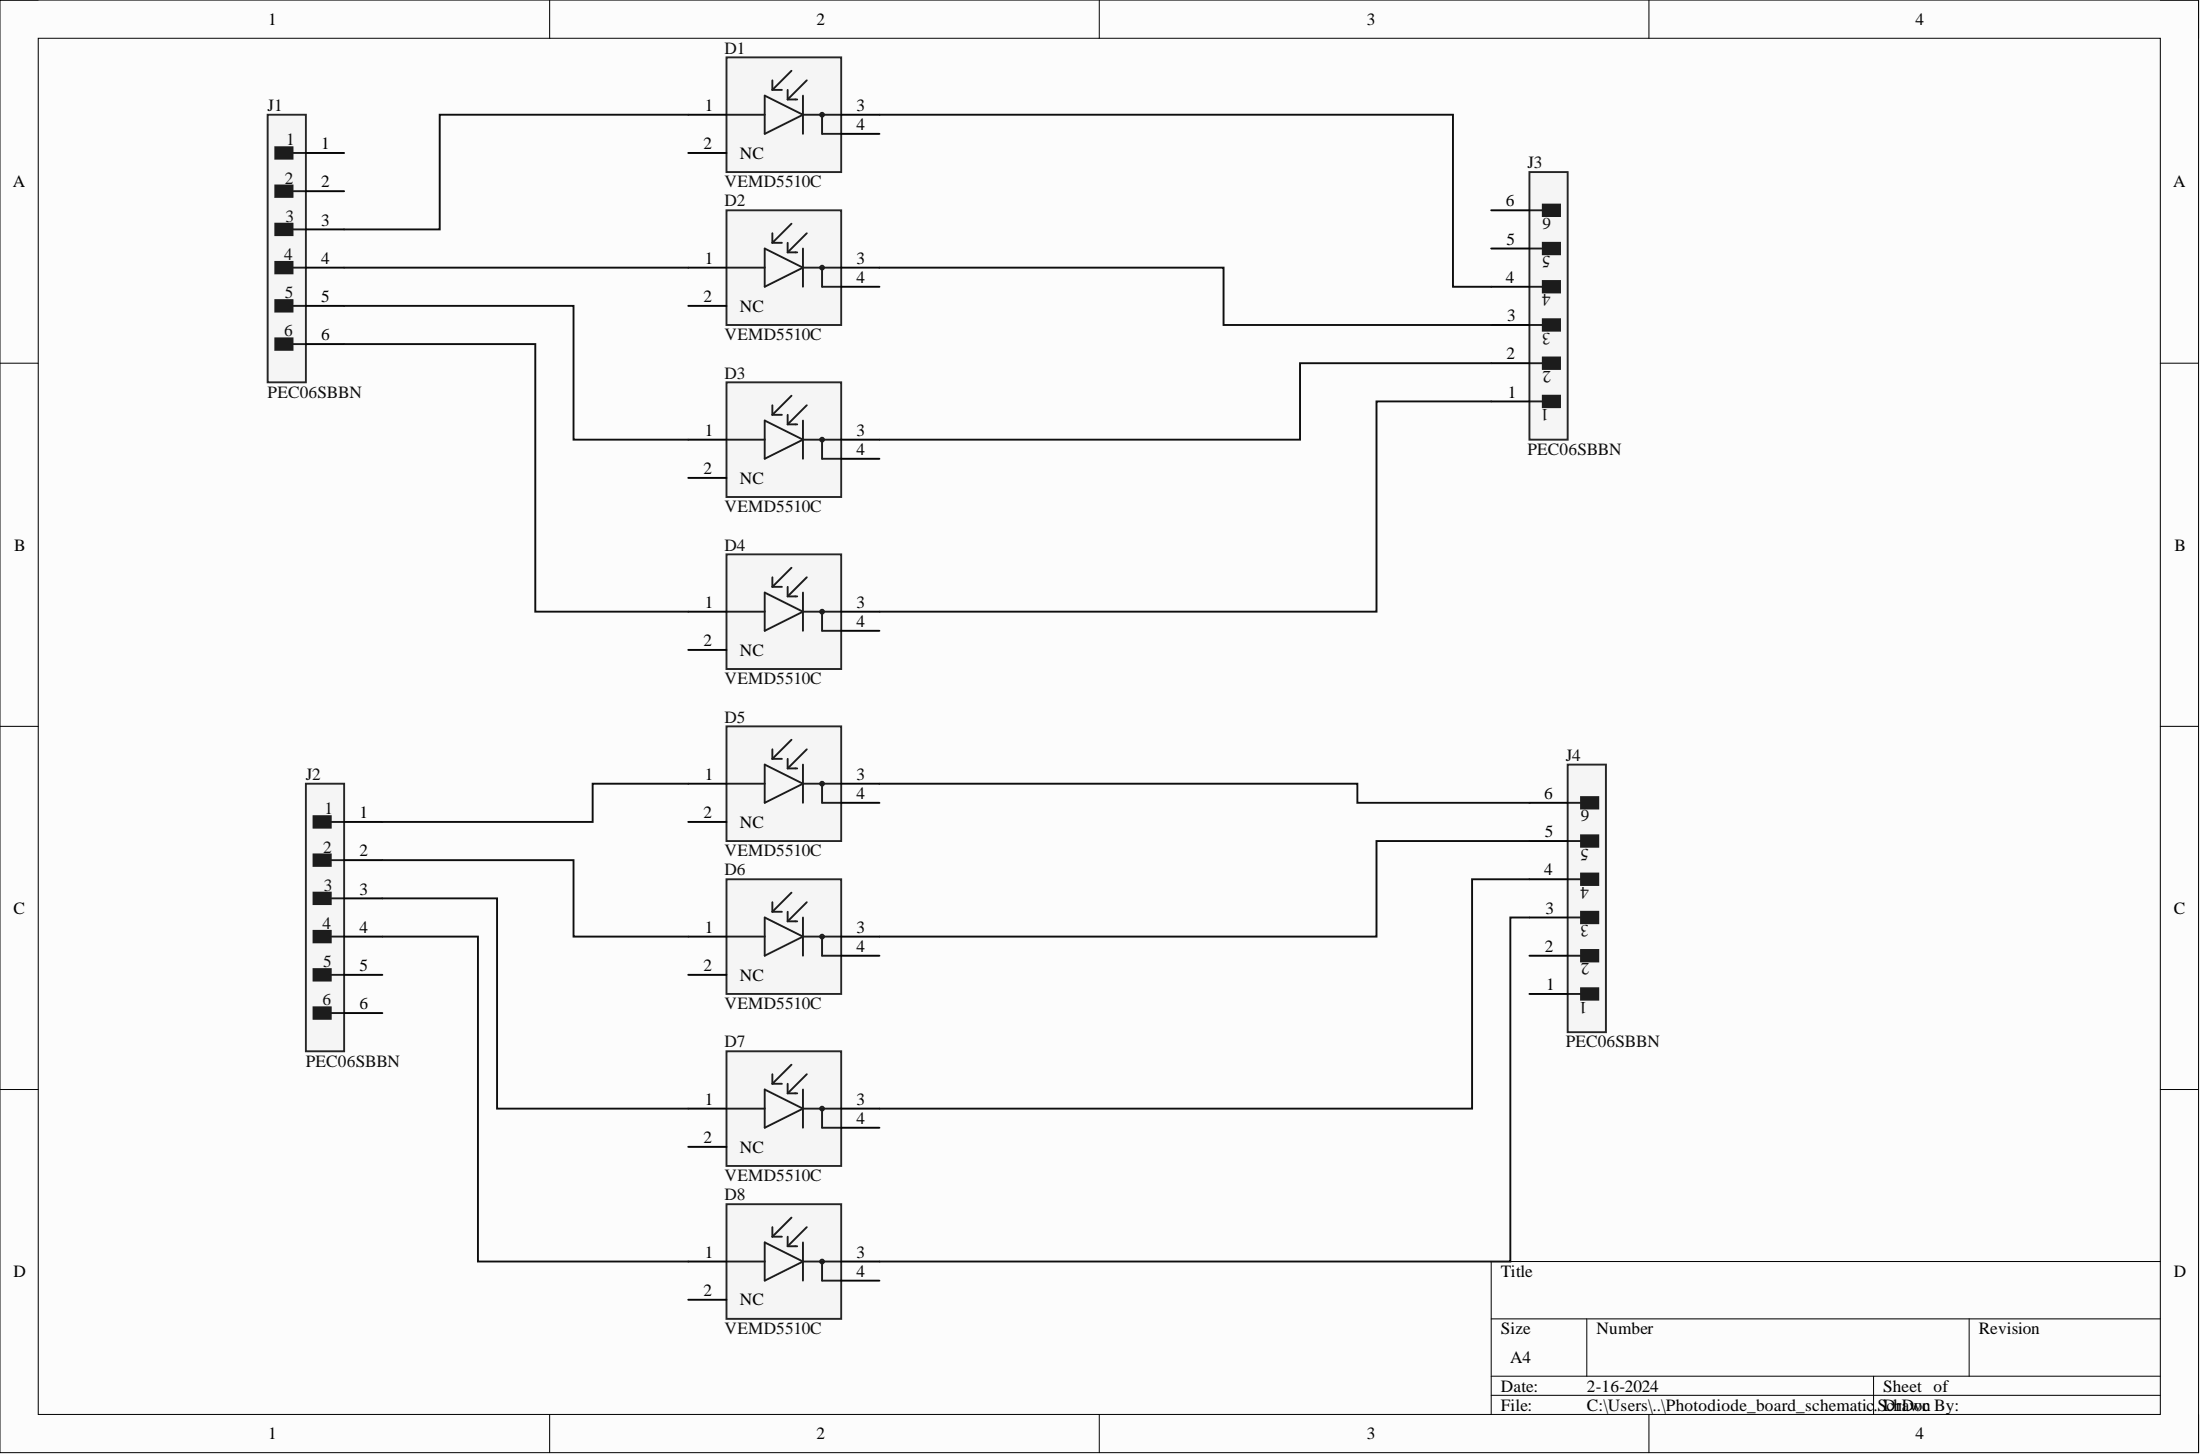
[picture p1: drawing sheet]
<svg xmlns="http://www.w3.org/2000/svg" width="292mm" height="193mm" viewBox="0 0 292 193" stroke-linecap="round" stroke-linejoin="round" font-family="sans-serif">
<path d="M0 0h291.9v192.8h-291.9z" fill-rule="evenodd" fill="#fcfcfc"/>
<path d="M0 0h291.9v192.8h-291.9z" fill="none" stroke="#000" stroke-width=".13"/>
<path d="M5.1 5.1h281.7v182.6h-281.7z" fill-rule="evenodd" fill="#fcfcfc"/>
<g fill="none" stroke="#000" stroke-width=".13">
<path d="M0 0h5.1M5.1 5.1h281.7v182.6h-281.7zM73 0v5.1M146 0v5.1M218.9 0v5.1M286.8 0h5.1v5.1M0 48.2h5.1M286.8 48.2h5.1M0 96.4h5.1M286.8 96.4h5.1M0 144.6h5.1M286.8 144.6h5.1"/>
<path d="M198 175h88.8M210.7 175v7.6M261.4 175v7.6M286.8 167.4h-88.8v20.3M73 187.7v5.1M146 187.7v5.1M198 182.6h88.8M198 185.2h88.8M218.9 187.7v5.1M248.8 182.6v5.1M291.9 187.7v5.1"/>
</g>
<path d="M96.5 50.7h15.2v15.3h-15.2z" fill-rule="evenodd" fill="#f5f5f5"/>
<path d="M96.5 50.7h15.2v15.3h-15.2z" fill="none" stroke="#262626" stroke-width=".25"/>
<g fill="none" stroke="#1c1c1c" stroke-width=".25">
<path d="M96.5 58.4h5M101.5 55.8l5.1 2.6-5.1 2.5zM102.5 55.1h1.3M102.5 53.8v1.3M104.6 55.1v1.2M104.6 56.3h1.2M105.1 52.5l-2.6 2.6M106.6 55.8v5.1M106.6 58.4h5.1M107.1 53.8l-2.5 2.5M109.1 58.4v2.5h2.6"/>
<circle cx="109.1" cy="58.4" r=".25"/>
</g>
<path d="M91.4 58.4h5.1M111.7 58.4h5.1M91.4 63.4h5.1M111.7 60.9h5.1" fill="none" stroke="#000" stroke-width=".25"/>
<path d="M96.5 73.6h15.2v15.2h-15.2z" fill-rule="evenodd" fill="#f5f5f5"/>
<path d="M96.5 73.6h15.2v15.2h-15.2z" fill="none" stroke="#262626" stroke-width=".25"/>
<g fill="none" stroke="#1c1c1c" stroke-width=".25">
<path d="M101.5 78.6l5.1 2.6-5.1 2.5zM102.5 77.9h1.3M102.5 76.6v1.3M104.6 77.9v1.3M104.6 79.2h1.2M105.1 75.3l-2.6 2.6M106.6 78.6v5.1M107.1 76.6l-2.5 2.6M96.5 81.2h5M106.6 81.2h5.1M109.1 81.2v2.5h2.6"/>
<circle cx="109.1" cy="81.2" r=".25"/>
</g>
<path d="M91.4 81.2h5.1M91.4 86.3h5.1M111.7 81.2h5.1M111.7 83.7h5.1" fill="none" stroke="#000" stroke-width=".25"/>
<path d="M96.5 96.4h15.2v15.2h-15.2z" fill-rule="evenodd" fill="#f5f5f5"/>
<path d="M96.5 96.4h15.2v15.2h-15.2z" fill="none" stroke="#262626" stroke-width=".25"/>
<g fill="none" stroke="#1c1c1c" stroke-width=".25">
<path d="M102.5 99.4v1.3M105.1 98.2l-2.6 2.5M107.1 99.4l-2.5 2.6M96.5 104h5M101.5 101.5l5.1 2.5-5.1 2.5zM102.5 100.7h1.3M104.6 100.7v1.3M104.6 102h1.2M106.6 101.5v5M106.6 104h5.1M109.1 104v2.5h2.6"/>
<circle cx="109.1" cy="104" r=".25"/>
</g>
<path d="M91.4 104h5.1M91.4 109.1h5.1M111.7 104h5.1M111.7 106.5h5.1" fill="none" stroke="#000" stroke-width=".25"/>
<path d="M96.5 116.7h15.2v15.2h-15.2z" fill-rule="evenodd" fill="#f5f5f5"/>
<path d="M96.5 116.7h15.2v15.2h-15.2z" fill="none" stroke="#262626" stroke-width=".25"/>
<g fill="none" stroke="#1c1c1c" stroke-width=".25">
<path d="M102.5 119.7v1.3M105.1 118.5l-2.6 2.5M107.1 119.7l-2.5 2.6M96.5 124.3h5M101.5 121.8l5.1 2.5-5.1 2.5zM102.5 121h1.3M104.6 121v1.3M104.6 122.3h1.2M106.6 121.8v5M106.6 124.3h5.1M109.1 124.3v2.5h2.6"/>
<circle cx="109.1" cy="124.3" r=".25"/>
</g>
<path d="M91.4 124.3h5.1M91.4 129.4h5.1M111.7 124.3h5.1M111.7 126.8h5.1" fill="none" stroke="#000" stroke-width=".25"/>
<path d="M96.5 139.5h15.2v15.2h-15.2z" fill-rule="evenodd" fill="#f5f5f5"/>
<path d="M96.5 139.5h15.2v15.2h-15.2z" fill="none" stroke="#262626" stroke-width=".25"/>
<g fill="none" stroke="#1c1c1c" stroke-width=".25">
<path d="M96.5 147.1h5M101.5 144.6l5.1 2.5-5.1 2.6zM102.5 143.8h1.3M102.5 142.6v1.2M104.6 143.8v1.3M104.6 145.1h1.2M105.1 141.3l-2.6 2.5M106.6 144.6v5.1M106.6 147.1h5.1M107.1 142.6l-2.5 2.5M109.1 147.1v2.6h2.6"/>
<circle cx="109.1" cy="147.1" r=".25"/>
</g>
<path d="M91.4 147.1h5.1M91.4 152.2h5.1M111.7 147.1h5.1M111.7 149.7h5.1" fill="none" stroke="#000" stroke-width=".25"/>
<path d="M96.5 159.8h15.2v15.2h-15.2z" fill-rule="evenodd" fill="#f5f5f5"/>
<path d="M96.5 159.8h15.2v15.2h-15.2z" fill="none" stroke="#262626" stroke-width=".25"/>
<g fill="none" stroke="#1c1c1c" stroke-width=".25">
<path d="M96.5 167.4h5M101.5 164.9l5.1 2.5-5.1 2.6zM102.5 164.1h1.3M102.5 162.9v1.2M104.6 164.1v1.3M104.6 165.4h1.2M105.1 161.6l-2.6 2.5M106.6 164.9v5.1M106.6 167.4h5.1M107.1 162.9l-2.5 2.5M109.1 167.4v2.6h2.6"/>
<circle cx="109.1" cy="167.4" r=".25"/>
</g>
<path d="M91.4 167.4h5.1M91.4 172.5h5.1M111.7 167.4h5.1M111.7 170h5.1" fill="none" stroke="#000" stroke-width=".25"/>
<path d="M96.5 27.9h15.2v15.2h-15.2z" fill-rule="evenodd" fill="#f5f5f5"/>
<path d="M96.5 27.9h15.2v15.2h-15.2z" fill="none" stroke="#262626" stroke-width=".25"/>
<g fill="none" stroke="#1c1c1c" stroke-width=".25">
<path d="M96.5 35.5h5M101.5 33l5.1 2.5-5.1 2.6zM102.5 32.2h1.3M102.5 31v1.2M104.6 32.2v1.3M104.6 33.5h1.2M105.1 29.7l-2.6 2.5M106.6 33v5.1M106.6 35.5h5.1M107.1 31l-2.5 2.5M109.1 35.5v2.6h2.6"/>
<circle cx="109.1" cy="35.5" r=".25"/>
</g>
<path d="M91.4 35.5h5.1M111.7 35.5h5.1M111.7 38.1h5.1M91.4 40.6h5.1" fill="none" stroke="#000" stroke-width=".25"/>
<path d="M96.5 7.6h15.2v15.2h-15.2z" fill-rule="evenodd" fill="#f5f5f5"/>
<path d="M96.5 7.6h15.2v15.2h-15.2z" fill="none" stroke="#262626" stroke-width=".25"/>
<g fill="none" stroke="#1c1c1c" stroke-width=".25">
<path d="M96.5 15.2h5M101.5 12.7l5.1 2.5-5.1 2.6zM102.5 11.9h1.3M102.5 10.7v1.2M104.6 11.9v1.3M104.6 13.2h1.2M105.1 9.4l-2.6 2.5M106.6 12.7v5.1M106.6 15.2h5.1M107.1 10.7l-2.5 2.5M109.1 15.2v2.6h2.6"/>
<circle cx="109.1" cy="15.2" r=".25"/>
</g>
<path d="M91.4 15.2h5.1M111.7 15.2h5.1M111.7 17.8h5.1M91.4 20.3h5.1" fill="none" stroke="#000" stroke-width=".25"/>
<path d="M208.1 101.5h5.1v35.5h-5.1z" fill-rule="evenodd" fill="#f5f5f5"/>
<path d="M208.1 101.5h5.1v35.5h-5.1z" fill="none" stroke="#262626" stroke-width=".25"/>
<path d="M209.9 131.2h2.3v1.5h-2.3z" fill-rule="evenodd" fill="#1c1c1c"/>
<path d="M208.1 131.9h1.8M209.9 131.2h2.3v1.5h-2.3z" fill="none" stroke="#1c1c1c" stroke-width=".25"/>
<path d="M209.9 126.1h2.3v1.5h-2.3z" fill-rule="evenodd" fill="#1c1c1c"/>
<path d="M208.1 126.8h1.8M209.9 126.1h2.3v1.5h-2.3z" fill="none" stroke="#1c1c1c" stroke-width=".25"/>
<path d="M209.9 121h2.3v1.5h-2.3z" fill-rule="evenodd" fill="#1c1c1c"/>
<path d="M208.1 121.8h1.8M209.9 121h2.3v1.5h-2.3z" fill="none" stroke="#1c1c1c" stroke-width=".25"/>
<path d="M209.9 115.9h2.3v1.6h-2.3z" fill-rule="evenodd" fill="#1c1c1c"/>
<path d="M208.1 116.7h1.8M209.9 115.9h2.3v1.6h-2.3z" fill="none" stroke="#1c1c1c" stroke-width=".25"/>
<path d="M209.9 110.9h2.3v1.5h-2.3z" fill-rule="evenodd" fill="#1c1c1c"/>
<path d="M208.1 111.6h1.8M209.9 110.9h2.3v1.5h-2.3z" fill="none" stroke="#1c1c1c" stroke-width=".25"/>
<path d="M209.9 105.8h2.3v1.5h-2.3z" fill-rule="evenodd" fill="#1c1c1c"/>
<path d="M208.1 106.5h1.8M209.9 105.8h2.3v1.5h-2.3z" fill="none" stroke="#1c1c1c" stroke-width=".25"/>
<path d="M203.1 116.7h5M203.1 111.6h5M203.1 106.5h5M203.1 131.9h5M203.1 126.8h5M203.1 121.8h5" fill="none" stroke="#000" stroke-width=".25"/>
<path d="M35.5 15.2h5.1v35.5h-5.1z" fill-rule="evenodd" fill="#f5f5f5"/>
<path d="M35.5 15.2h5.1v35.5h-5.1z" fill="none" stroke="#262626" stroke-width=".25"/>
<path d="M36.6 19.5h2.2v1.6h-2.2z" fill-rule="evenodd" fill="#1c1c1c"/>
<path d="M36.6 19.5h2.2v1.6h-2.2zM38.8 20.3h1.8" fill="none" stroke="#1c1c1c" stroke-width=".25"/>
<path d="M36.6 24.6h2.2v1.5h-2.2z" fill-rule="evenodd" fill="#1c1c1c"/>
<path d="M36.6 24.6h2.2v1.5h-2.2zM38.8 25.4h1.8" fill="none" stroke="#1c1c1c" stroke-width=".25"/>
<path d="M36.6 29.7h2.2v1.5h-2.2z" fill-rule="evenodd" fill="#1c1c1c"/>
<path d="M36.6 29.7h2.2v1.5h-2.2zM38.8 30.4h1.8" fill="none" stroke="#1c1c1c" stroke-width=".25"/>
<path d="M36.6 34.8h2.2v1.5h-2.2z" fill-rule="evenodd" fill="#1c1c1c"/>
<path d="M36.6 34.8h2.2v1.5h-2.2zM38.8 35.5h1.8" fill="none" stroke="#1c1c1c" stroke-width=".25"/>
<path d="M36.6 39.8h2.2v1.6h-2.2z" fill-rule="evenodd" fill="#1c1c1c"/>
<path d="M36.6 39.8h2.2v1.6h-2.2zM38.8 40.6h1.8" fill="none" stroke="#1c1c1c" stroke-width=".25"/>
<path d="M36.6 44.9h2.2v1.5h-2.2z" fill-rule="evenodd" fill="#1c1c1c"/>
<path d="M36.6 44.9h2.2v1.5h-2.2zM38.8 45.7h1.8" fill="none" stroke="#1c1c1c" stroke-width=".25"/>
<path d="M40.6 20.3h5.1M40.6 25.4h5.1M40.6 30.4h5.1M40.6 35.5h5.1M40.6 40.6h5.1M40.6 45.7h5.1" fill="none" stroke="#000" stroke-width=".25"/>
<path d="M40.6 104h5.1v35.5h-5.1z" fill-rule="evenodd" fill="#f5f5f5"/>
<path d="M40.6 104h5.1v35.5h-5.1z" fill="none" stroke="#262626" stroke-width=".25"/>
<path d="M41.6 108.3h2.3v1.5h-2.3z" fill-rule="evenodd" fill="#1c1c1c"/>
<path d="M41.6 108.3h2.3v1.5h-2.3zM43.9 109.1h1.8" fill="none" stroke="#1c1c1c" stroke-width=".25"/>
<path d="M41.6 113.4h2.3v1.5h-2.3z" fill-rule="evenodd" fill="#1c1c1c"/>
<path d="M41.6 113.4h2.3v1.5h-2.3zM43.9 114.2h1.8" fill="none" stroke="#1c1c1c" stroke-width=".25"/>
<path d="M41.6 118.5h2.3v1.5h-2.3z" fill-rule="evenodd" fill="#1c1c1c"/>
<path d="M41.6 118.5h2.3v1.5h-2.3zM43.9 119.2h1.8" fill="none" stroke="#1c1c1c" stroke-width=".25"/>
<path d="M41.6 123.5h2.3v1.6h-2.3z" fill-rule="evenodd" fill="#1c1c1c"/>
<path d="M41.6 123.5h2.3v1.6h-2.3zM43.9 124.3h1.8" fill="none" stroke="#1c1c1c" stroke-width=".25"/>
<path d="M41.6 128.6h2.3v1.5h-2.3z" fill-rule="evenodd" fill="#1c1c1c"/>
<path d="M41.6 128.6h2.3v1.5h-2.3zM43.9 129.4h1.8" fill="none" stroke="#1c1c1c" stroke-width=".25"/>
<path d="M41.6 133.7h2.3v1.5h-2.3z" fill-rule="evenodd" fill="#1c1c1c"/>
<path d="M41.6 133.7h2.3v1.5h-2.3zM43.9 134.5h1.8" fill="none" stroke="#1c1c1c" stroke-width=".25"/>
<path d="M45.7 109.1h5.1M45.7 114.2h5.1M45.7 119.2h5.1M45.7 124.3h5.1M45.7 129.4h5.1M45.7 134.5h5.1" fill="none" stroke="#000" stroke-width=".25"/>
<path d="M203.1 22.8h5v35.6h-5z" fill-rule="evenodd" fill="#f5f5f5"/>
<path d="M203.1 22.8h5v35.6h-5z" fill="none" stroke="#262626" stroke-width=".25"/>
<path d="M204.8 52.5h2.3v1.5h-2.3z" fill-rule="evenodd" fill="#1c1c1c"/>
<path d="M203.1 53.3h1.7M204.8 52.5h2.3v1.5h-2.3z" fill="none" stroke="#1c1c1c" stroke-width=".25"/>
<path d="M204.8 47.4h2.3v1.6h-2.3z" fill-rule="evenodd" fill="#1c1c1c"/>
<path d="M203.1 48.2h1.7M204.8 47.4h2.3v1.6h-2.3z" fill="none" stroke="#1c1c1c" stroke-width=".25"/>
<path d="M204.8 42.4h2.3v1.5h-2.3z" fill-rule="evenodd" fill="#1c1c1c"/>
<path d="M203.1 43.1h1.7M204.8 42.4h2.3v1.5h-2.3z" fill="none" stroke="#1c1c1c" stroke-width=".25"/>
<path d="M204.8 37.3h2.3v1.5h-2.3z" fill-rule="evenodd" fill="#1c1c1c"/>
<path d="M203.1 38.1h1.7M204.8 37.3h2.3v1.5h-2.3z" fill="none" stroke="#1c1c1c" stroke-width=".25"/>
<path d="M204.8 32.2h2.3v1.5h-2.3z" fill-rule="evenodd" fill="#1c1c1c"/>
<path d="M203.1 33h1.7M204.8 32.2h2.3v1.5h-2.3z" fill="none" stroke="#1c1c1c" stroke-width=".25"/>
<path d="M204.8 27.2h2.3v1.5h-2.3z" fill-rule="evenodd" fill="#1c1c1c"/>
<path d="M203.1 27.9h1.7M204.8 27.2h2.3v1.5h-2.3z" fill="none" stroke="#1c1c1c" stroke-width=".25"/>
<path d="M198 38.1h5.1M198 33h5.1M198 27.9h5.1M198 53.3h5.1M198 48.2h5.1M198 43.1h5.1" fill="none" stroke="#000" stroke-width=".25"/>
<g fill="none" stroke="#0e0e0e" stroke-width=".25">
<path d="M91.4 15.2h-33v15.2h-12.7M116.8 15.2h76.1v22.9h5.1M45.7 35.5h45.7M116.8 35.5h45.7v7.6h35.5M45.7 40.6h30.5v17.8h15.2M45.7 45.7h25.4v35.5h20.3M198 48.2h-25.4v10.2h-55.8M198 53.3h-15.2v27.9h-66M50.8 114.2h25.4v10.1h15.2M50.8 119.2h15.2v27.9h25.4M91.4 104h-12.7v5.1h-27.9M116.8 104h63.4v2.5h22.9"/>
<path d="M203.1 111.6h-20.3v12.7h-66M203.1 116.7h-7.6v30.4h-78.7M50.8 124.3h12.7v43.1h27.9M203.1 121.8h-2.6v45.6h-83.7"/>
</g>
<g font-size="2.3">
<text x="35.6" y="3.3">1</text>
<text x="108.4" y="3.3">2</text>
<text x="181.5" y="3.3">3</text>
<text x="254.3" y="3.3">4</text>
<text x="93.6" y="14.7">1</text>
<text x="113.7" y="14.7">3</text>
<text x="113.7" y="17.3">4</text>
<text x="42.6" y="19.8">1</text>
<text x="93.4" y="19.8">2</text>
<text x="98.2" y="21.1">NC</text>
<text x="1.7" y="24.9">A</text>
<text x="42.6" y="24.9">2</text>
<text x="42.6" y="29.9">3</text>
<text x="199.9" y="27.4">6</text>
<text x="288.5" y="24.9">A</text>
<text x="42.6" y="35">4</text>
<text x="93.6" y="35">1</text>
<text x="113.7" y="35">3</text>
<text x="200" y="32.5">5</text>
<text x="42.6" y="40.1">5</text>
<text x="93.4" y="40.1">2</text>
<text x="98.2" y="41.4">NC</text>
<text x="113.7" y="37.6">4</text>
<text x="199.9" y="37.6">4</text>
<text x="42.6" y="45.2">6</text>
<text x="200" y="47.7">2</text>
<text x="200.1" y="42.6">3</text>
<text x="200.2" y="52.8">1</text>
<text x="93.6" y="57.8">1</text>
<text x="113.7" y="57.8">3</text>
<text x="93.4" y="62.9">2</text>
<text x="98.2" y="64.2">NC</text>
<text x="113.7" y="60.4">4</text>
<text x="1.9" y="73.1">B</text>
<text x="288.7" y="73.1">B</text>
<text x="93.6" y="80.7">1</text>
<text x="113.7" y="80.7">3</text>
<text x="113.7" y="83.2">4</text>
<text x="93.4" y="85.7">2</text>
<text x="98.2" y="87">NC</text>
<text x="93.6" y="103.5">1</text>
<text x="113.7" y="103.5">3</text>
<text x="113.7" y="106">4</text>
<text x="205" y="106">6</text>
<text x="47.7" y="108.6">1</text>
<text x="47.7" y="113.6">2</text>
<text x="93.4" y="108.6">2</text>
<text x="98.2" y="109.8">NC</text>
<text x="205.1" y="111.1">5</text>
<text x="47.7" y="118.7">3</text>
<text x="205" y="116.2">4</text>
<text x="1.8" y="121.3">C</text>
<text x="47.7" y="123.8">4</text>
<text x="93.6" y="123.8">1</text>
<text x="113.7" y="123.8">3</text>
<text x="205.2" y="121.3">3</text>
<text x="288.6" y="121.3">C</text>
<text x="47.7" y="128.9">5</text>
<text x="93.4" y="128.9">2</text>
<text x="98.2" y="130.1">NC</text>
<text x="113.7" y="126.3">4</text>
<text x="205.1" y="126.3">2</text>
<text x="205.3" y="131.4">1</text>
<text x="47.7" y="133.9">6</text>
<text x="93.6" y="146.6">1</text>
<text x="113.7" y="146.6">3</text>
<text x="113.7" y="149.2">4</text>
<text x="93.4" y="151.7">2</text>
<text x="98.2" y="153">NC</text>
<text x="93.6" y="166.9">1</text>
<text x="113.7" y="166.9">3</text>
<text x="1.8" y="169.5">D</text>
<text x="93.4" y="172">2</text>
<text x="98.2" y="173.3">NC</text>
<text x="113.7" y="169.5">4</text>
<text x="199.3" y="169.5">Title</text>
<text x="288.6" y="169.5">D</text>
<text x="199.3" y="177.1">Size</text>
<text x="212" y="177.1">Number</text>
<text x="262.7" y="177.1">Revision</text>
<text x="199.3" y="184.7">Date:</text>
<text x="200.5" y="180.9">A4</text>
<text x="210.7" y="184.7">2-16-2024</text>
<text x="250" y="184.7">Sheet of</text>
<text x="35.6" y="191">1</text>
<text x="108.4" y="191">2</text>
<text x="181.5" y="191">3</text>
<text x="199.3" y="187.2">File:</text>
<text x="210.7" y="187.2">C:\Users\..\Photodiode_board_schematic</text>
<text x="248.8" y="187.2">.</text>
<text x="249.3" y="187.2">SDrawn By:</text>
<text x="250.5" y="187.2">chDoc</text>
<text x="254.3" y="191">4</text>
</g>
<g font-size="2.3" fill="#0e0e0e">
<text x="96.2" y="7.1">D1</text>
<text x="35.5" y="14.7">J1</text>
<text x="38" y="19.3">1</text>
<text x="202.8" y="22.3">J3</text>
<text x="37.8" y="24.4">2</text>
<text x="37.9" y="29.4">3</text>
<text x="96.2" y="27.4">D2</text>
<text x="96.2" y="24.9">VEMD5510C</text>
<text x="205.9" y="28.9" transform="rotate(-180 205.9 28.9)">6</text>
<text x="37.7" y="34.5">4</text>
<text x="205.9" y="34" transform="rotate(-180 205.9 34)">5</text>
<text x="37.8" y="39.6">5</text>
<text x="205.9" y="39.1" transform="rotate(-180 205.9 39.1)">4</text>
<text x="37.7" y="44.7">6</text>
<text x="96.2" y="45.2">VEMD5510C</text>
<text x="205.9" y="44.1" transform="rotate(-180 205.9 44.1)">3</text>
<text x="35.5" y="52.8">PEC06SBBN</text>
<text x="96.2" y="50.2">D3</text>
<text x="205.9" y="49.2" transform="rotate(-180 205.9 49.2)">2</text>
<text x="205.7" y="54.3" transform="rotate(-180 205.7 54.3)">1</text>
<text x="202.8" y="60.4">PEC06SBBN</text>
<text x="96.2" y="68">VEMD5510C</text>
<text x="96.2" y="73.1">D4</text>
<text x="96.2" y="90.8">VEMD5510C</text>
<text x="96.2" y="95.9">D5</text>
<text x="207.9" y="101">J4</text>
<text x="40.6" y="103.5">J2</text>
<text x="211" y="107.6" transform="rotate(-180 211 107.6)">6</text>
<text x="42.9" y="113.1">2</text>
<text x="43.1" y="108.1">1</text>
<text x="96.2" y="113.6">VEMD5510C</text>
<text x="210.9" y="112.6" transform="rotate(-180 210.9 112.6)">5</text>
<text x="43" y="118.2">3</text>
<text x="96.2" y="116.2">D6</text>
<text x="210.9" y="117.7" transform="rotate(-180 210.9 117.7)">4</text>
<text x="42.8" y="123.3">4</text>
<text x="210.9" y="122.8" transform="rotate(-180 210.9 122.8)">3</text>
<text x="42.9" y="128.4">5</text>
<text x="211" y="127.9" transform="rotate(-180 211 127.9)">2</text>
<text x="42.8" y="133.4">6</text>
<text x="96.2" y="133.9">VEMD5510C</text>
<text x="210.8" y="132.9" transform="rotate(-180 210.8 132.9)">1</text>
<text x="40.6" y="141.6">PEC06SBBN</text>
<text x="96.2" y="139">D7</text>
<text x="207.9" y="139">PEC06SBBN</text>
<text x="96.2" y="156.8">VEMD5510C</text>
<text x="96.2" y="159.3">D8</text>
<text x="96.2" y="177.1">VEMD5510C</text>
</g>
</svg>
